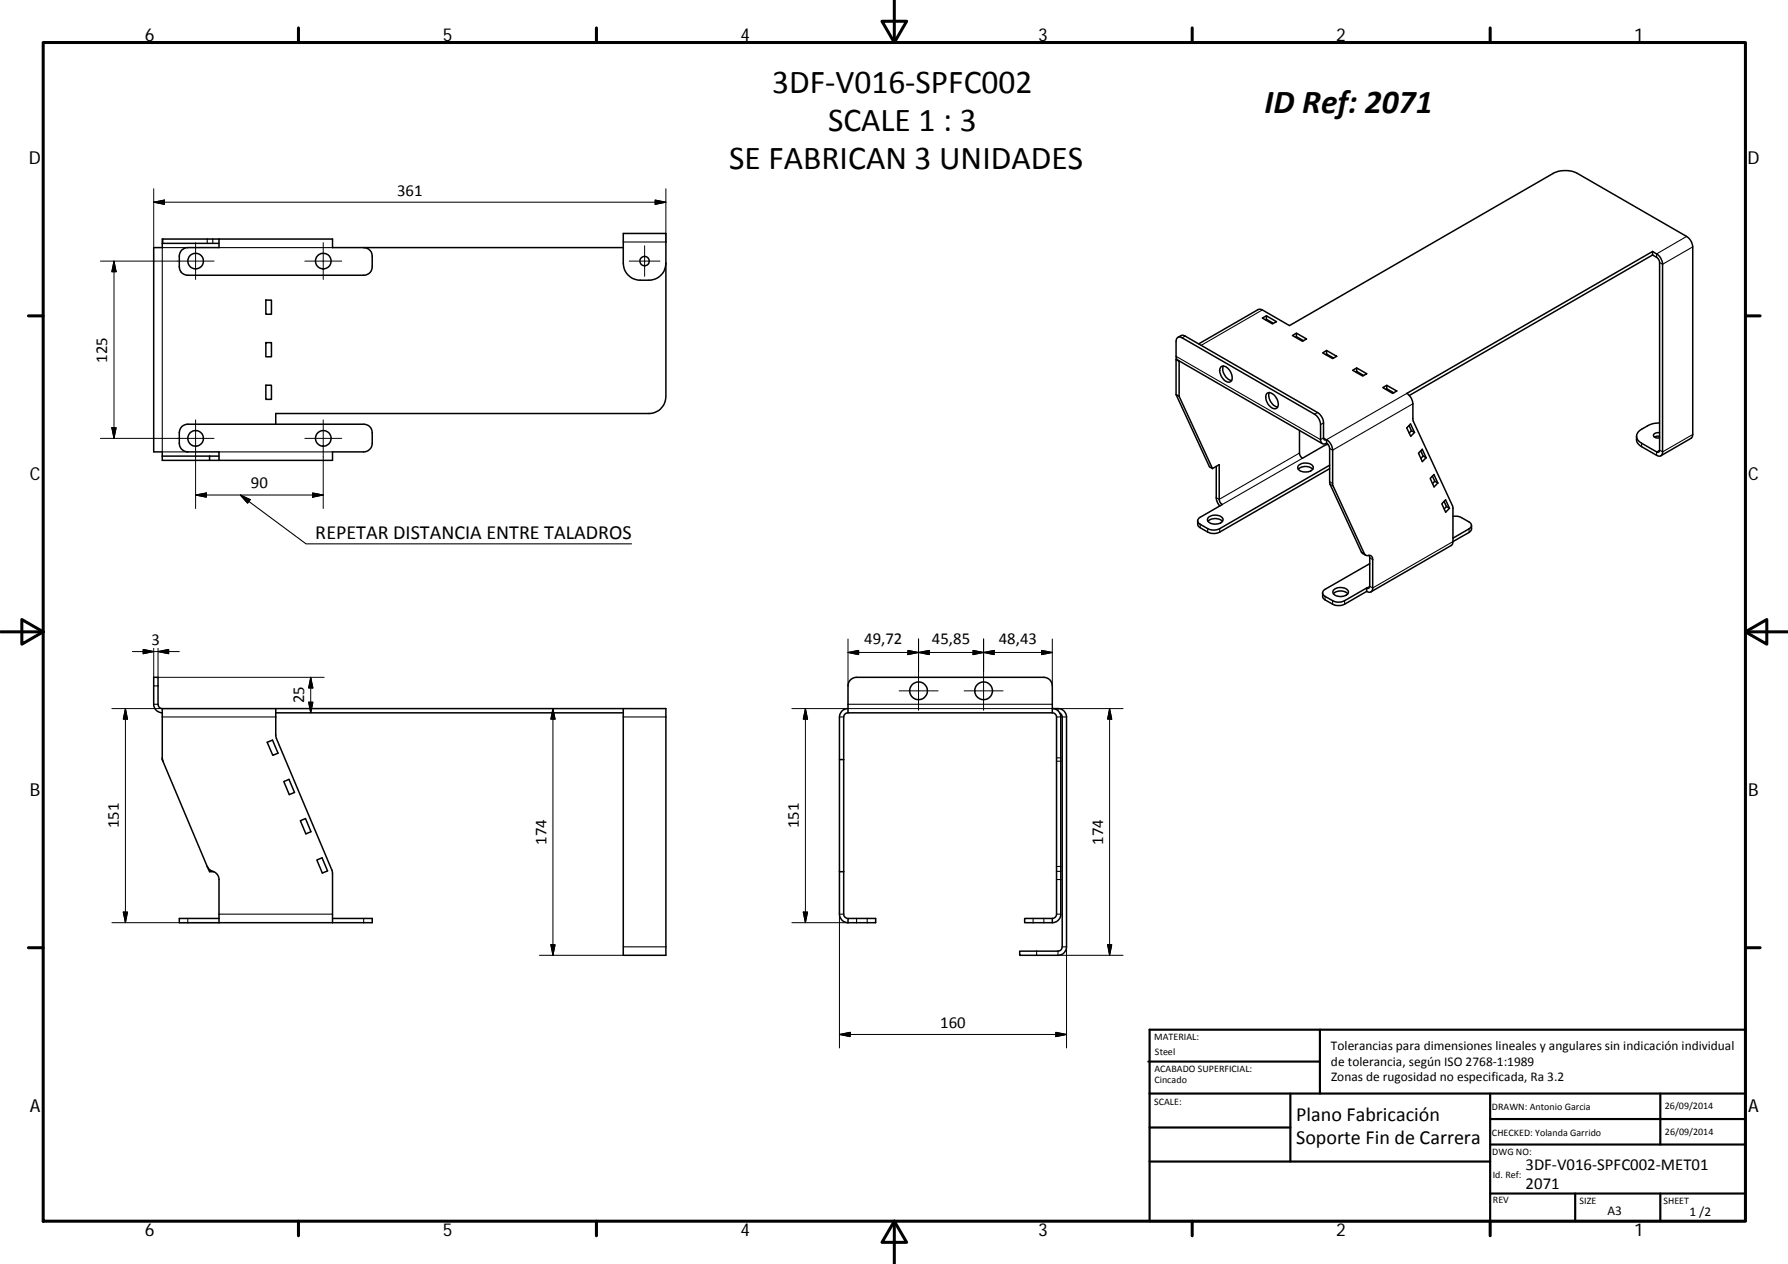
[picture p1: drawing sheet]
<svg xmlns="http://www.w3.org/2000/svg" width="420mm" height="297mm" viewBox="0 0 420 297" stroke-linecap="round" stroke-linejoin="round" font-family="sans-serif">
<g fill="none" stroke="#000" stroke-width=".36">
<path d="M38.1 57.2v1h-2v48h2v1M38.1 57.2h13.4M51.5 56.2v2h-7.4a2 2 0 0 0-2 2v2.5a1.97 1.97 0 0 0 2 2h41.4a1.97 1.97 0 0 0 2-2v-2.5a2 2 0 0 0-2-2M51.5 56.2h-13.4v1M51.5 56.2h26.6v2h68.4M146.5 54.9h10v6.9a4 4 0 0 1-4 4 7.1 7.1 0 0 1-3.4-.2 4 4 0 0 1-2.6-3.8zM388.3 59.9l-57.1 33M388.3 59.1v.8M388.3 59.1l-57.7 33.4a3.1 3.1 0 0 1 1.4 2.4l.1 4.1 9.2 19.9 .1 8.4M388.3 59.9l1.3 .8 .4 1-.1 44.4-.5 .2-3.6-2.1a1.74 1.74 0 0 1-1.2-1.7 1.74 1.74 0 0 1 1.2-1.6l2.1-1.2 2.1-.3M388.3 59.1l1 .6a2.97 2.97 0 0 1 1.4 2.4v44.1a.85 .85 0 0 1-.4 .9 .85 .85 0 0 1-1-.1l-3.5-2a2.12 2.12 0 0 1-1.2-2.5M62.5 70.5h1.3v3.4h-1.3z"/>
<path d="M156.5 61.8v31.4a4 4 0 0 1-4 4h-87.7v2.5M276.8 79.3l.9-.5 .8 .2 31.1 17.9a3.1 3.1 0 0 1 1.4 2.5v3.5l.2 .5 .5-.1M296.6 74.7l1-.5 2.3 1.4-.9 .5zM297.4 75.2l.2-.2 1.6 1M297.6 74.2v.8M303.7 78.8l.9-.5 2.4 1.4-.9 .5zM304.4 79.2l.2-.1 1.7 1M304.6 78.3v.8M62.5 80.5h1.3v3.3h-1.3zM62.5 90.5h1.3v3.4h-1.3zM276.4 92.7l.7 .4M276.4 84.1v8.6l7.8 17 .7 .4"/>
<path d="M277.1 84.8v8.3M277.1 93.1l7.8 17M281.7 80.8l14.1-8.1 .8 .1 6.4 3.7 62-35.8a6.4 6.4 0 0 1 5.7 0l25.6 14.9a3.2 3.2 0 0 1 1.5 2.4v44.1l-.1 .5-.3 .4-7.1 4.1M286.9 86.2a2.07 2.07 0 0 1 2.5 1.8 1.2 1.2 0 0 1-.7 1.8 2.7 2.7 0 0 1-1.9-3.4zM287.5 86a2.78 2.78 0 0 0 1.9 3.4M297.8 92.4a1.87 1.87 0 0 1 2.3 1.5 1.5 1.5 0 0 1-.3 2.1 2.53 2.53 0 0 1-2-3.6zM298.3 92.2a2.82 2.82 0 0 0 1.9 3.5M310.8 82.9l.9-.5 2.4 1.3-1 .6zM311.5 83.3l.2-.1 1.7 .9M311.7 82.4v.8M317.8 87l1-.5 2.4 1.3-1 .6zM318.6 87.4l.2-.1 1.7 .9"/>
<path d="M318.8 86.5v.8M324.9 91.1l1-.5 2.3 1.3-.9 .6zM325.6 91.5l.3-.1 1.6 .9M325.9 90.6v.8M331.5 99.6l.9 2-.9 .9-.9-1.9zM38.1 107.2v1h40v-2h7.4a2.04 2.04 0 0 0 2-2v-2.5a1.97 1.97 0 0 0-2-2h-41.4a1.97 1.97 0 0 0-2 2v2.5a2 2 0 0 0 2 2h7.4v2M38.1 107.2h13.4M49.2 107.2v1M285.8 109.6v7.6l.3 .9 .5 .8M305.1 110.3a2.5 2.5 0 0 1 3.4 0M305.2 109.3a2.38 2.38 0 0 1 3.4 .4 1.88 1.88 0 0 1-2.7 1.1 .93 .93 0 0 1-.7-1.5zM305.4 101.2v5.3l.1 .6 .6 .6 5.1-3 .8-.3"/>
<path d="M311.7 104.2l.6 .6 .2 .6v8.4l7.4 15.9 1 .8M311.7 104.2a.88 .88 0 0 1-1 0 .88 .88 0 0 1-.4-.9v-3.5a3.2 3.2 0 0 0-1.4-2.5l-31.1-17.9a.87 .87 0 0 0-1-.1 .87 .87 0 0 0-.4 .9v3.5l.3 .9 34 19.6M311.7 103.3v.9M311.7 103.3a3.2 3.2 0 0 1 1.4 2.5l.1 8.2 7.4 16.2a1.09 1.09 0 0 0 1.3 .3l.5 .4 .2 .6v6.7a.85 .85 0 0 1-.4 .9 .85 .85 0 0 1-1-.1M312.5 110.1l-25.9 14.9a3.1 3.1 0 0 1-2.8 0l-2.1-1.3-.3-.5v-.8M312.5 109.3l-25.9 14.9a3.1 3.1 0 0 1-2.8 0l-1.8-1a.87 .87 0 0 1-.6-.8 .87 .87 0 0 1 .6-.8l5.2-3-.6-.6-.1-.7v-8.1l-1.6 .9M331.1 100l.6 1.2M331.7 101.2l.7 .4M331.7 101.2l-.6 .6M333.9 105.9l.5 1.3 .7 .4M334.2 105.6l.9 2-.9 .9-.9-2zM334.4 107.2l-.5 .5"/>
<path d="M336.6 111.9l.6 1.2 .7 .4M337 111.5l.9 2-.9 .9-.9-2zM337.2 113.1l-.6 .6M339.3 117.8l.6 1.2 .7 .4M339.7 117.5l.9 1.9-.9 1-.9-2zM339.9 119l-.5 .6M390 102.5h-.7l-.5 .2M390 101.7a.92 .92 0 0 0-1.4 .8l.4 .3 1 .1M283.9 122.5a2.44 2.44 0 0 1 3.3 0M284 121.6a2.38 2.38 0 0 1 3.4 .4 1.62 1.62 0 0 1-2 1.2 1.22 1.22 0 0 1-1.6-1.4zM313.3 139.6a2.42 2.42 0 0 1 3.4 0M313.4 138.6a2.38 2.38 0 0 1 3.5 .4 1.9 1.9 0 0 1-2.7 1.1 .95 .95 0 0 1-.8-1.5z"/>
<path d="M321.2 139l-5.2 3a3.2 3.2 0 0 1-2.9 0l-2.1-1.3-.2-.4v-1M321.7 130.5l.2 7.3-.2 .4h-.5M321.9 132.5l-10.5 6a.88 .88 0 0 0-.6 .8 .88 .88 0 0 0 .6 .8l1.7 1.1a3.1 3.1 0 0 0 2.9 0l5.2-3v.8M341.4 127.3l-.1 .6-.3 .3-18.9 10.9M341.4 121.3h.9l.9 .2 2 1.2a.86 .86 0 0 1 .6 .8 .86 .86 0 0 1-.6 .8l-3.8 2.2M345.8 123.5v1l-.4 .5-4 2.3M38.1 178.1l.2 .8M38.1 166.5v12l.2 .4M38.1 166.5l-.6-.2-.3-.6-.1-6.5h-1v6.3a2.04 2.04 0 0 0 2 2M38.1 166.5h26.7M38.3 178.9l10.4 24.7M62.8 174.4l1.2-.5 1.3 3.1-1.2 .5z"/>
<path d="M64.8 166.5v6.3l.1 .7 13.2 31.2v12.1M64.8 167.5h81.7M64.8 166.5h91.7v58h-10v-58M197.3 178.5h1M199.3 166.5a1.97 1.97 0 0 0-2 2v36.4M199.3 167.5l-.7 .2-.3 .8v46.3l.2 .7 .8 .3M199.3 167.5h48M247.3 167.5l.6 .2 .4 .8v46.3l-.3 .7-.7 .3M247.3 167.5v-6.3a2 2 0 0 0-2-2h-44a2 2 0 0 0-2 2v6.3M249.1 167.6l.4 .5 .1 .4v54l-.2 .6-.8 .4h-9v1h9a1.97 1.97 0 0 0 2-2v-54a2.01 2.01 0 0 0-2-2h-1.3a1.96 1.96 0 0 1 2 2v46.3a2 2 0 0 1-2 2M66.7 183.7l1.2-.5 1.3 3-1.2 .5zM70.6 192.9l1.2-.5 1.3 3.1-1.2 .5z"/>
<path d="M48.7 203.6l.5 1.3h1M48.7 203.6a2.86 2.86 0 0 0 1.9 1.4l.5 .5 .3 .9 .1 10.4M51.5 215.8h-9.4v1h45.4v-1h-9.4M74.5 202.1l1.2-.5 1.3 3.1-1.3 .5zM197.3 204.9h1M197.3 204.9v9.9a2.04 2.04 0 0 0 2 2M199.3 215.8h6.5v1h-6.5zM247.3 215.8h-6.5v1h6.5M247.3 215.8v1"/>
<circle cx="46" cy="61.3" r="1.83"/>
<circle cx="76" cy="61.3" r="1.83"/>
<circle cx="151.5" cy="61.4" r="1.1"/>
<circle cx="46" cy="103" r="1.83"/>
<circle cx="76" cy="103" r="1.83"/>
<circle cx="215.8" cy="162.3" r="2.09"/>
<circle cx="231.1" cy="162.3" r="2.09"/>
</g>
<g fill="none" stroke="#000" stroke-width=".25">
<path d="M38.3 56.2v1M44.1 58.2h-6v48h6M48.7 56.2v1M50 56.2v1M51.5 58.2h26.6M146.5 56.9h10M396.3 55.6l-7 4.1v.8M397.8 58l-7.1 4.1-.7-.4M278.5 79l-.7 .4M296.6 72.8l-14.3 8.4M276.4 83.7l33.9 19.6 .7-.4 .7 .4 18.9-10.8M276.4 84.6l.7 .4 .1-.1"/>
<path d="M309.6 96.9l-.7 .4M311 99.4l-.7 .4M332 94.9l-18.9 10.9-.6-.4M51.5 106.2h26.6M56.5 116.3l2.3 1.1-.6 .8zM56.5 116.3l15.4 11.5h76.5M305.4 106.5l-18.9 10.8-.7-.4M306.1 107.7l-18.9 10.9M312.5 113.2l.6 .4M312.5 113.8l.8 .4M385.8 104.2v.8M397.8 102.1l-7.1 4.1-.7-.4-.7 .4v.8"/>
<path d="M282 123.2v.8M283.8 124.2v.8M286.6 124.2v.8M319.9 129.7l.7 .5M321.9 131.1l.7 .4M341.4 127.3l-18.8 10.9-.7-.4-.7 .4M345.2 124.3v.8M311.4 140.1v.9M313.1 141.2v.8M316 141.2v.8M36.1 165.5h1M36.1 161.2h1"/>
<path d="M38.1 168.5h26.7M146.5 168.5h10M197.3 168.5h1M199.3 165.5h48M248.3 178.9h1M248.3 168.5h1M248.3 178.1h1M248.6 166.5v.5M249.6 168.5h1M44.1 215.8v1M51.5 214.8h26.6M85.5 215.8v1"/>
<path d="M197.3 214.8h1M201.3 215.8v1M203.8 215.8v1M242.8 215.8v1M245.3 215.8v1M248.3 206.7h1M248.3 214.8h1M248.3 204.8h1M248.3 203.6h1M146.5 222.5h10M243.6 223.5v1M248.6 223.5v1"/>
<path d="M249.6 222.5h1"/>
</g>
<g fill="none" stroke="#000" stroke-width=".71">
<path d="M10.1 10h400.1v277h-400.1zM70.1 6.6v3.4M140.2 6.6v3.4M207.3 5h5.8l-2.9 5zM210.2 0v10M280.2 6.6v3.4M350.2 6.6v3.4M6.7 74.2h3.4M410.2 74.2h3.4M.2 148.5h9.9M5.1 145.6l5 2.9-5 2.9zM410.2 148.5l5-2.9v5.8z"/>
<path d="M410.2 148.5h9.9M6.7 222.7h3.4M410.2 222.7h3.4M70.1 287v3.4M140.2 287v3.4M210.2 287l2.9 5h-5.8zM210.2 287v10M280.2 287v3.4M350.2 287v3.4"/>
</g>
<g fill="none" stroke="#000" stroke-width=".51">
<path d="M269.8 249.5h40.4M270.1 257h140.1M270.1 242h140.1v45h-140.1zM303.2 257v16M310.2 242v15M350.2 257v30M390.2 257v12M270.1 273h80.1M270.1 265h33.1M350.2 269h60M350.2 263h60M350.2 280.5h60"/>
<path d="M370.2 280.5v6.5M390.2 280.5v6.5"/>
</g>
<g fill="none" stroke="#000" stroke-width=".23">
<path d="M36.1 47.5h120.4M36.1 47.5l2.5-.5v1zM36.1 44.3v13.9M46 57v8.7M76 57v8.7M151.5 57.8v7.1M154 47l2.5 .5-2.5 .5zM156.5 44.3v12.6M23.6 61.4h26.7M26.8 61.4l.5 2.5h-1zM26.8 61.4v41.6M71.6 61.4h8.7"/>
<path d="M147.9 61.4h7.2M46 98.7v20.8M76 98.7v20.8M23.6 103h26.7M26.3 100.5h1l-.5 2.5zM46 116.3l2.5-.5v1zM46 116.3h30M71.6 103h8.7M73.5 115.8l2.5 .5-2.5 .5zM31.1 153.1h11M33.6 152.6l2.5 .5-2.5 .5zM36.1 152.4v6.8"/>
<path d="M37.1 152.4v6.8h39.1M37.1 153.1l2.5-.5v1zM73 159.2v8.3M73 159.2l.5 2.5h-1zM199.3 150.2v11M199.3 153.3l2.5-.5v1zM199.3 153.3h48M213.3 152.8l2.5 .5-2.5 .5zM215.8 150.2v16.7M215.8 153.3l2.6-.5v1zM228.7 152.8l2.4 .5-2.4 .5zM231.1 150.2v16.7"/>
<path d="M231.1 153.3l2.5-.5v1zM244.8 152.8l2.5 .5-2.5 .5zM247.3 150.2v11M26.3 166.5h38.5M29.5 166.5v50.3M29.5 166.5l.5 2.5h-1zM72.5 165h1l-.5 2.5zM129.9 166.5l.5 2.5h-1zM129.9 166.5v58M186.1 166.5h29.6M189.3 166.5v50.3M189.3 166.5l.5 2.5h-1z"/>
<path d="M211.3 162.3h9.1M216 166.5h15M226.6 162.3h9.1M231.2 166.5h16.1M248.6 166.5h15.3M260.7 166.5v58M260.7 166.5l.5 2.5h-.9zM26.3 216.8h25.2M29 214.3h1l-.5 2.5zM186.1 216.8h13.2M188.8 214.3h1l-.5 2.5zM197.3 204.9v41.4"/>
<path d="M126.8 224.5h19.7M129.4 222h1l-.5 2.5zM248.6 224.5h15.3M250.6 222.5v23.8M260.3 222h.9l-.5 2.5zM197.3 243.1l2.5-.5v1zM197.3 243.1h53.3M248.1 242.6l2.5 .5-2.5 .5z"/>
</g>
<g fill="#000" stroke="#000" stroke-width=".23">
<path d="M36.1 47.5l2.5-.5v1zM154 47l2.5 .5-2.5 .5zM26.8 61.4l.5 2.5h-1zM26.3 100.5h1l-.5 2.5zM46 116.3l2.5-.5v1zM73.5 115.8l2.5 .5-2.5 .5zM33.6 152.6l2.5 .5-2.5 .5zM37.1 153.1l2.5-.5v1zM199.3 153.3l2.5-.5v1zM213.3 152.8l2.5 .5-2.5 .5zM215.8 153.3l2.6-.5v1zM228.7 152.8l2.4 .5-2.4 .5z"/>
<path d="M231.1 153.3l2.5-.5v1zM244.8 152.8l2.5 .5-2.5 .5zM29.5 166.5l.5 2.5h-1zM72.5 165h1l-.5 2.5zM73 159.2l.5 2.5h-1zM129.9 166.5l.5 2.5h-1zM189.3 166.5l.5 2.5h-1zM260.7 166.5l.5 2.5h-.9zM29 214.3h1l-.5 2.5zM188.8 214.3h1l-.5 2.5zM129.4 222h1l-.5 2.5zM260.3 222h.9l-.5 2.5z"/>
<path d="M197.3 243.1l2.5-.5v1zM248.1 242.6l2.5 .5-2.5 .5z"/>
</g>
<path d="M56.5 116.3l2.3 1.1-.6 .8z" fill="#000" stroke="#000" stroke-width=".25"/>
<g font-size="7.9">
<text x="181.5" y="21.7">3DF‐V016‐SPFC002</text>
<text x="297.1" y="26.5">ID Ref: 2071</text>
<text x="194.6" y="30.8">SCALE 1 : 3</text>
<text x="171.3" y="39.8">SE FABRICAN 3 UNIDADES</text>
</g>
<g font-size="4.7">
<text x="74.1" y="126.6">REPETAR DISTANCIA ENTRE TALADROS</text>
<text x="304.6" y="263.5">Plano Fabricación</text>
<text x="304.6" y="268.9">Soporte Fin de Carrera</text>
</g>
<g font-size="4.2">
<text x="34" y="9.6">6</text>
<text x="104" y="9.6">5</text>
<text x="174" y="9.6">4</text>
<text x="244" y="9.6">3</text>
<text x="314" y="9.6">2</text>
<text x="384" y="9.6">1</text>
<text x="6.8" y="38.7">D</text>
<text x="410.6" y="38.7">D</text>
<text x="7" y="112.9">C</text>
<text x="410.8" y="112.9">C</text>
<text x="7" y="187.1">B</text>
<text x="410.8" y="187.1">B</text>
<text x="7" y="261.3">A</text>
<text x="410.8" y="261.3">A</text>
<text x="34" y="290.4">6</text>
<text x="104" y="290.4">5</text>
<text x="174" y="290.4">4</text>
<text x="244" y="290.4">3</text>
<text x="314" y="290.4">2</text>
<text x="384" y="290.4">1</text>
</g>
<g font-size="3.9">
<text x="93.3" y="46">361</text>
<text x="25.2" y="85.2" transform="rotate(-90 25.2 85.2)">125</text>
<text x="59" y="114.8">90</text>
<text x="35.6" y="151.6">3</text>
<text x="203.1" y="151.3">49,72</text>
<text x="219" y="151.3">45,85</text>
<text x="234.7" y="151.3">48,43</text>
<text x="71.5" y="165.3" transform="rotate(-90 71.5 165.3)">25</text>
<text x="27.9" y="194.6" transform="rotate(-90 27.9 194.6)">151</text>
<text x="187.7" y="194.6" transform="rotate(-90 187.7 194.6)">151</text>
<text x="128.4" y="198.5" transform="rotate(-90 128.4 198.5)">174</text>
<text x="259.2" y="198.5" transform="rotate(-90 259.2 198.5)">174</text>
<text x="220.9" y="241.5">160</text>
<text x="358.5" y="274.9">3DF‐V016‐SPFC002‐MET01</text>
<text x="358.5" y="279.4">2071</text>
</g>
<g font-size="3.1">
<text x="312.8" y="246.8">Tolerancias para dimensiones lineales y angulares sin indicación individual</text>
<text x="312.8" y="250.4">de tolerancia, según ISO 2768‐1:1989</text>
<text x="312.8" y="254">Zonas de rugosidad no especificada, Ra 3.2</text>
<text x="377.7" y="285.6">A3</text>
<text x="397" y="285.9">1 /2</text>
</g>
<g font-size="2.4">
<text x="271.2" y="244.4">MATERIAL:</text>
<text x="271.3" y="251.9">ACABADO SUPERFICIAL:</text>
<text x="271.4" y="247.9">Steel</text>
<text x="271.3" y="254.6">Cincado</text>
<text x="271.2" y="259.7">SCALE:</text>
<text x="350.6" y="260.9">DRAWN: Antonio Garcia</text>
<text x="391.2" y="260.6">26/09/2014</text>
<text x="350.6" y="267">CHECKED: Yolanda Garrido</text>
<text x="391.2" y="266.6">26/09/2014</text>
<text x="350.7" y="271.4">DWG NO:</text>
<text x="350.8" y="276.8">Id. Ref:</text>
<text x="350.8" y="282.8">REV</text>
<text x="371.2" y="282.9">SIZE</text>
<text x="390.9" y="282.9">SHEET</text>
</g>
</svg>
